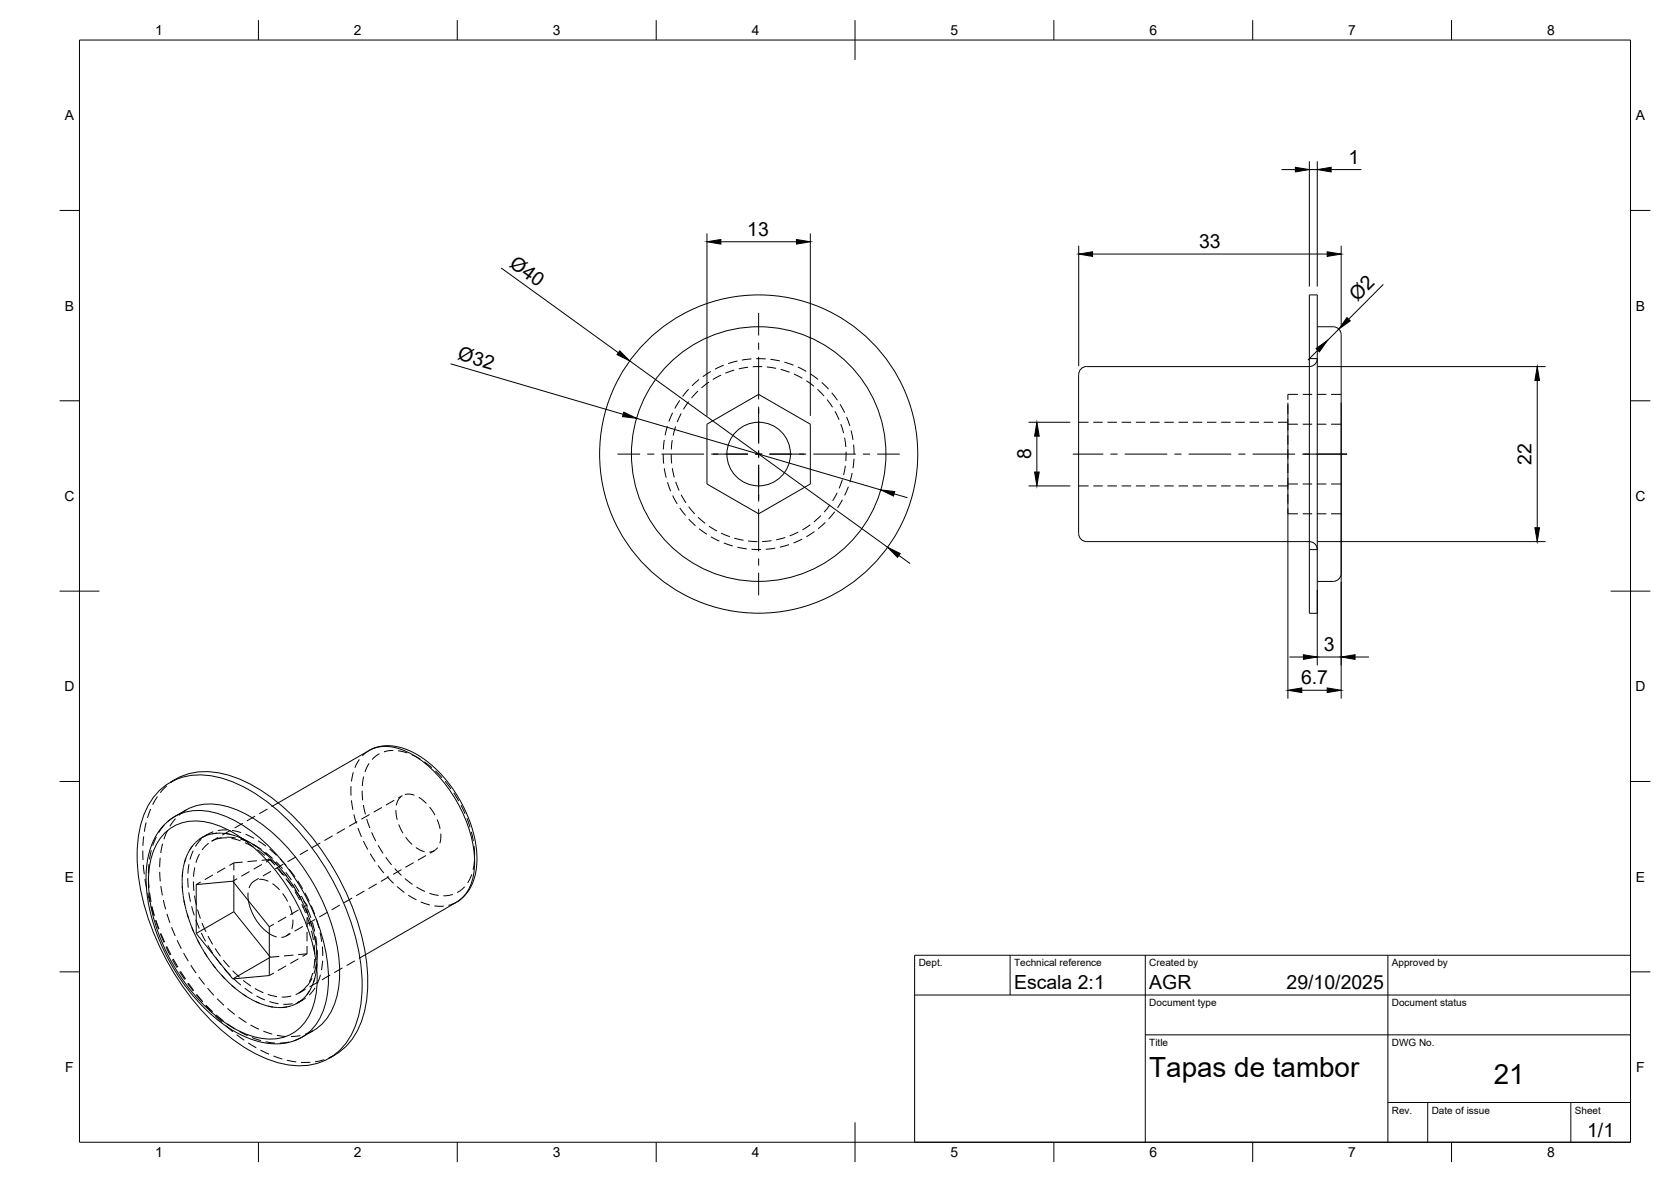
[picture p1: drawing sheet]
<svg xmlns="http://www.w3.org/2000/svg" width="420mm" height="297mm" viewBox="0 0 420 297" stroke-linecap="round" stroke-linejoin="round" font-family="sans-serif">
<!-- layer: Visible -->
<g fill="none" stroke="#000" stroke-width=".25">
<path d="M329.2 74.1h2v80h-2zM271.2 94.1v40M273.2 92.1h56M273.2 92.1a2 2 0 0 0-2 2M331.2 82.1h4a2.36 2.36 0 0 1 2 3v59M177.8 106.6l13-7.5 13 7.5v15l-13 7.5-13-7.5zM271.2 134.1a2 2 0 0 0 2 2M273.2 136.1h56M331.2 146.1h4M337.2 144.1a2 2 0 0 1-2 2M40.2 198.6a15 15 0 0 1 14.4-3.3 40.4 40.4 0 0 1 19.2 12.2 65.2 65.2 0 0 1 17 35.5 29.7 29.7 0 0 1-2.4 16.9 14.4 14.4 0 0 1-15.5 7.8 34.3 34.3 0 0 1-17.6-9.2 65.2 65.2 0 0 1-20.6-38.9 29.7 29.7 0 0 1 2.4-16.9l.9-1.5zM42.8 196.6a16.4 16.4 0 0 1 14.9-1.7 44.1 44.1 0 0 1 20.2 14.9 63.8 63.8 0 0 1 14.4 33.7 27.6 27.6 0 0 1-3.4 17.1 14.3 14.3 0 0 1-4.7 4.5"/>
<path d="M41.3 207.2l2.2-1.7a14.9 14.9 0 0 1 12-3.2 31.4 31.4 0 0 1 16.2 10.1 50.9 50.9 0 0 1 13.7 31 18.9 18.9 0 0 1-4.4 13.9 24.7 24.7 0 0 1-5.5 3.6l-3.2 1.1-3.7 .3-3.5-.5-4.5-1.7-4.2-2.5-4.3-3.6-3.5-3.7-3.8-5.1-3.1-5.3-2.1-4.9-1.1-3.1-.9-3.5-.7-4.8-.1-5.5 .8-4.1 1.4-3.6 1.2-1.8zM69.9 201.8l23.2-13.4 1.9-.7 2.1-.3 2.5 .2 2.3 .6 2.3 1.1 2.5 1.5 2.6 2.1 2.2 2.3 1.8 2.2 2.2 3.5 1.8 3.5 1.2 3 .8 3.2 .5 3 .1 2.7-.2 2.5-.5 2.2-1 2.2-1.4 1.9-1.7 1.5-23.2 13.3M49.3 234.6l9.2 11.4M49.3 234.6v-12.3l9.2-.8 9.2 11.4v12.3l-9.2 .8M58.8 229.1l8.9 11.1M58.8 229.1l-9.5 5.5M58.8 221.8v7.3M62.5 226.3a12.8 12.8 0 0 0 5.2 8.3M67.7 240.7l-9.2 5.3M84.1 265.1l-1.4 .9"/>
<circle cx="190.8" cy="114.1" r="40"/>
<circle cx="190.8" cy="114.1" r="8"/>
<circle cx="190.8" cy="114.1" r="32"/>
</g>
<!-- layer: Hidden -->
<g fill="none" stroke="#000" stroke-width=".25">
<path d="M173.1 97.8l-1.5 1.8M175.5 98.3l-1.6 1.7M175.8 95.4l-1.8 1.6M178.2 96l-1.8 1.5M178.7 93.4l-2 1.2M181.3 94.3l-2.1 1.1M182 91.8l-2.2 1M184.6 93l-2.2 .8M185.4 90.7l-2.3 .7M188.1 92.3l-2.3 .4M188.9 90.2l-2.3 .3M190.1 90.1l2.4 .1"/>
<path d="M191.6 92.1l-2.3 .1M192.8 92.2l2.3 .4M193.7 90.3l2.4 .4M196.3 92.8l2.2 .7M197.2 91l2.3 .8M199.6 94l2.1 1M200.6 92.3l2.1 1M202.8 95.7l1.9 1.4M203.8 93.9l1.9 1.4M205.5 97.8l1.7 1.7M206.6 96.1l1.7 1.7M209.1 98.7l1.5 1.9"/>
<path d="M326.3 99.1h-2.5v1.4M327.6 99.1h2.3M329.2 90.1h2a2 2 0 0 1-2 2M331.1 99.1h2.4M334.7 99.1h2.5M166.8 114.1l.1 2.4M167 117.7l.5 2.3M167 110.6l-.2 2.4M167.8 107.1l-.6 2.3M168.8 114.1l.1 2.4M169 117.7l.5 2.3M169 110.6l-.2 2.4"/>
<path d="M169.1 103.7l-.9 2.2M169.9 107.2l-.6 2.3M170.9 100.6l-1.2 2.1M171.3 103.9l-1 2.2M173.2 100.9l-1.3 2M208 100.4l1.3 1.9M209.9 103.4l1.1 2.1M211.2 101.6l1.2 2.1M211.4 106.6l.7 2.2M212.4 110l.3 2.3M212.6 117.1l-.5 2.3M212.7 113.5v2.4"/>
<path d="M212.9 104.8l.8 2.2M214 108.2l.5 2.3M214.3 118.9l-.6 2.3M214.6 111.7l.2 2.4M214.7 115.3l-.2 2.4M271.2 106.1h2.5M274.9 106.1h2.4M278.5 106.1h2.3M282 106.1h2.4M285.6 106.1h2.4M289.2 106.1h2.4M292.8 106.1h2.3"/>
<path d="M296.3 106.1h2.4M299.9 106.1h2.4M303.5 106.1h2.4M307 106.1h2.4M310.6 106.1h2.4M314.2 106.1h2.4M317.8 106.1h2.3M321.3 106.1h2.5M323.8 101.7v2.3M323.8 105.2v3M323.8 109.4v2.3M323.8 112.9v2.4"/>
<path d="M323.8 116.5v2.4M323.8 106.6h2.5M327.6 106.6h2.3M331.1 106.6h2.4M334.7 106.6h2.5M167.8 121.2l.8 2.2M169.1 124.5l1.2 2.1M169.9 121.1l.9 2.2M170.9 127.6l1.5 1.9M171.3 124.3l1.2 2.1M173.2 127.3l1.5 1.8M173.2 130.4l1.7 1.7"/>
<path d="M175.5 130l1.8 1.5M175.8 132.9l1.9 1.4M178.3 132.2l2 1.2M178.8 134.9l2.1 1.1M181.3 134l2.2 .9M182 136.4l2.3 .8M184.6 135.2l2.3 .6M185.4 137.5l2.4 .4M188.1 135.9l2.4 .2M189 138l2.4 .1M194 135.9l-2.4 .2M194.9 137.7l-2.3 .3"/>
<path d="M197.4 135.1l-2.2 .6M198.4 136.9l-2.3 .6M200.7 133.7l-2.1 1M201.7 135.5l-2.2 .9M203.7 131.9l-1.9 1.3M204.8 133.6l-2 1.3M206.4 129.5l-1.7 1.7M207.5 131.3l-1.8 1.6M208.7 126.9l-1.5 1.8M209.9 128.6l-1.6 1.8M210.5 123.8l-1.1 2.1M211.8 120.5l-.8 2.2"/>
<path d="M211.8 125.6l-1.2 2M213.3 122.3l-.9 2.2M271.2 122.1h2.5M274.9 122.1h2.4M278.5 122.1h2.3M282 122.1h2.4M285.6 122.1h2.4M289.2 122.1h2.4M292.8 122.1h2.3M296.3 122.1h2.4M299.9 122.1h2.4M303.5 122.1h2.4"/>
<path d="M307 122.1h2.4M310.6 122.1h2.4M314.2 122.1h2.4M317.8 122.1h2.3M321.3 122.1h2.5M323.8 127.7v1.4h2.5M323.8 120.1v2.9M323.8 124.2v2.4M323.8 121.6h2.5M327.6 129.1h2.3M327.6 121.6h2.3M329.2 136.1a2.01 2.01 0 0 1 2 2h-2"/>
<path d="M331.1 129.1h2.4M331.1 121.6h2.4M334.7 129.1h2.5M334.7 121.6h2.5M41.9 197.5l-1.6 1.7M44.2 195.8l-1.3 .9M101.2 199.9l-1 .6M101.8 199.7l.9-.2 1.5 .3M35.9 213.7l.1 2.4M36 217.3l.3 2.4M36.1 210.2l-.2 2.4M36.8 206.7l-.5 2.3"/>
<path d="M37.9 203.3l-.8 2.2M39.6 200.2l-1.2 2M40.2 219.1l.1 2.4M40.3 215.5l-.1 2.4M40.9 212l-.5 2.4M42.1 208.7l-.9 2.2M44.1 205.7l-1.4 1.9M46.1 218l-.3 2.4M46.8 203.5l-1.8 1.4M47.2 214.6l-.8 2.2M47.5 217.2l-.3 2.3M48.6 213.8l-.8 2.2"/>
<path d="M49.2 211.7l-1.5 1.9M50.6 210.9l-1.5 1.8M52.2 209.7l-1.4 .8M52.2 209.9l-2.1 1M53.6 219.9l-2.1 1.2M53.6 209l-2.1 1.1M54.9 210.4l-1.7 1 .4-.2M55.7 209.4l-2.3 .2M56.6 218.1l-2 1.2M56.9 209.5l2.3 .5M57 210.6l-2.3 .2M57.1 208.6l-2.3 .1"/>
<path d="M58 208.7l-2.1 1.2M58.2 210.7l2.3 .6M58.3 208.7l2.3 .5M58.8 216.8l-1.1 .7M58.8 216.8v1.9M58.8 219.9v1.9M60.3 210.5l2.2 1M61 216.6l-2.2 .2M61.1 206.9l-2.1 1.2M61.6 211.8l2.1 1.1M61.7 209.6l2.2 1.1M62.7 219l-2 1.2"/>
<path d="M63.5 212.1l1.9 1.4M64.2 205.1l-2.1 1.2M64.6 216.3l-2.4 .2M64.7 213.5l1.9 1.5M64.9 211.3l1.9 1.3M65.8 217.2l-2 1.2M66.4 214.2l1.7 1.6M67.2 203.3l-2 1.2M67.5 215.8l1.7 1.6M67.8 213.4l1.8 1.6M68 216l-1.1 .6M68 216l.9 1.1"/>
<path d="M68 216l-2.2 .2M68.2 219l-2.1 1.1M69 216.6l1.6 1.8M69.6 218l1.5 1.9M69.9 201.8l-1.6 .9M70 218.3l1.5 1.8M70.4 215.8l1.6 1.8M71.2 217.2l-2 1.2M71.3 219.3l1.4 1.9M72.7 218.5l1.5 1.9M74.4 215.4l-2.1 1.2M77.4 213.6l-2 1.2"/>
<path d="M80.5 211.8l-2 1.2M83.6 210l-2 1.2M86.7 208.2l-2 1.3M89.8 206.5l-2 1.2M92.9 204.7l-2 1.2M96 202.9l-2 1.2M99.1 201.1l-2.1 1.2M99.5 203.6l.4 2.4M100.2 207.2l1.1 2.2M100.8 200.3l-.8 1-.3 1.1M100.9 218.6l-2.1 1.1M102 210.4l1.6 1.8"/>
<path d="M104 216.8l-2.1 1.2M104.6 213l2.2 1M105.3 200.4l1.9 1.5M107.1 215l-2 1.2M108 202.8l1.4 2.1M109.2 213.8l-1.1 .6M109.9 206l.8 2.3M110 213l-.9 .8-1.1 .4M110.8 209.5l-.2 2.4M36.4 220.9l.5 2.3M37.1 224.4l.6 2.3M38 227.8l.7 2.3"/>
<path d="M39.1 231.2l.9 2.3M40.4 234.6l1 2.1M40.4 222.7l.4 2.3M41.1 226.2l.6 2.3M41.9 237.8l1.1 2.1M42 229.6l.7 2.3M43.1 233l.9 2.2M44.5 236.3l1.1 2.1M45.8 221.5l.1 2.4M46.1 225.1l.4 2.3M46.2 239.5l1.1 2M46.8 228.6l.6 2.2"/>
<path d="M47.2 220.7l.1 2.4M47.5 224.2l.4 2.4M47.8 232l.9 2.2M48.2 227.7l.7 2.3M49.2 235.2l1.1 2.1M49.2 231.1l.9 2.2M50.5 221.6l-1.2 .7M50.6 234.4l1.1 2.1M50.9 238.4l1.2 2M52.3 237.6l1.2 2M59.6 220.8l-1.1 .7M62.4 224.3v2"/>
<path d="M64.1 221.3l-.7 .5-.8 1.4M65.1 220.7l-1.1 .6M65.2 221h.9l1.4 .5M67.7 234.6l1.9 .9M68.5 222.1l1.8 1.5M68.9 232.2l-1.2 .7M71.1 224.5l1.2 2.1M71.9 220.8l1.4 1.8M71.9 230.4l-2 1.3M72.2 221.1l1.4 2M72.8 234.5l-.9 .8-1.1 .3M72.8 227.6l.7 2.3"/>
<path d="M73 234.6l-1 .6M73.4 222.2l1.3 2M73.6 231.1l-.2 2.4M74.1 223.6l1.5 1.8M74.2 224.1l1.2 2.1M74.8 221.3l1.3 2.1M75 228.7l-2 1.2M75.3 225.2l1 2.1M75.9 227.2l.9 2.2M76.2 232.8l-2.1 1.2M76.3 226.4l.9 1M76.7 224.4l1 2.1"/>
<path d="M76.8 228.4l.9 2.2M77.2 239.7l-1.1 .7M77.2 239.7l-2.2 .2M77.2 227.4l-1.1 .7M77.2 227.4v2M77.2 230.6v2.4M77.2 234.2v2.3M77.2 237.7v2M77.3 230.5l.7 2.3M78.1 231.7l.7 2.3M78.3 227.6l.8 2.2M78.3 233.9l.5 2.3"/>
<path d="M79 237.4l.1 2.4M79.1 235.2l.4 2.3M79.2 231l-2 1.2M79.5 230.9l.7 2.3M79.6 238.7l.1 2.4M80.5 234.3l.4 2.4M81 237.9l.2 2.3M82.3 229.2l-2 1.2M85.4 227.5l-2 1.1M88.5 225.7l-2 1.2M91.6 223.9l-2 1.2M91.9 239.9l-1.7 1"/>
<path d="M94.7 222.1l-2 1.2M97.8 220.3l-2 1.2M43.6 241l1.1 2M45.4 244.1l1.3 1.9M47.3 247l1.4 2M48 242.6l1.3 1.9M49.4 249.9l1.5 1.9M50 245.5l1.4 1.9M51.7 252.7l1.6 1.7M52.2 248.3l1.6 1.8M52.8 241.4l1.4 1.9M54.2 255.3l1.7 1.6"/>
<path d="M54.2 240.6l1.4 1.9M54.6 251l1.7 1.6M54.9 244.2l1.7 1.8M56.4 243.4l1.6 1.8M56.7 257.8l1.9 1.5M57.2 253.4l1.8 1.5M57.4 246.8l1.8 1.6M58.8 246l1.8 1.6M60 255.6l2 1.4M60.1 249.1l1.9 1.4M61.5 248.3l2 1.4M63 257.6l2.1 1"/>
<path d="M63.1 251.1l2.1 1M64.5 250.3l2.1 1M66.2 259.1l2.3 .8M66.3 252.5l2.3 .6M67.7 240.2l.3 .3M67.7 251.7l2.3 .6M68 240.5l-.3 .2M68.9 244.5l-1.2 .7M70.2 240.4l-2.2 .1M71.9 242.7l-2 1.2M72.2 253l-2.4 .2M73.6 252.2l-2.4 .2"/>
<path d="M73.8 240l-2.4 .2M75 240.9l-2 1.2M75.4 251.6l-2.1 1.1M76.2 251.3l-1.5 .8M76.8 250.8l-2.1 1.1M77.2 247.7l-.8 .9-1.2 .9 1.6-.9M77.8 249l-1.5 1.9M78.6 244.5l-.8 2.2M78.7 259l-2 .9M79.1 241l-.2 2.4M79.2 245.8l-.8 2.2M79.2 248.2l-1.5 1.9"/>
<path d="M79.7 242.2l-.3 2.4M79.9 246.8l-2 1.2M80.6 244.9l-.8 2.3M81.1 241.4l-.3 2.4M83 245l-2 1.2M86.1 243.2l-2 1.2M89.2 241.5l-2.1 1.1M59.5 260l1.9 1.4M62.4 262.1l2 1.2M65.5 263.9l2.1 1M68.7 265.4l2.3 .7M69.6 260.2l2.4 .3"/>
<path d="M72.1 266.4l2.4 .5M75.5 260.2l-2.3 .3M78 267h-2.3M81.6 266.3l-2.4 .5M84.1 265.1l-1.4 .8"/>
</g>
<!-- layer: Visible Narrow -->
<path d="M92.8 188.6a10.6 10.6 0 0 1 10.3 .7 34.3 34.3 0 0 1 15.9 23.1 16.6 16.6 0 0 1-1.6 11.8l-1.6 1.8-1 .7M41.8 209a11.7 11.7 0 0 1 11.4-2.1 34.5 34.5 0 0 1 17.4 13.5 46 46 0 0 1 9.2 25.5 16.3 16.3 0 0 1-4.6 12.6 11.7 11.7 0 0 1-11.3 2 34.5 34.5 0 0 1-17.4-13.5 46 46 0 0 1-9.2-25.5 16.3 16.3 0 0 1 4.5-12.5zM44 205.2a13.9 13.9 0 0 1 11.9-.4 40.7 40.7 0 0 1 18.8 16.7 46.4 46.4 0 0 1 7.9 25.4 16.8 16.8 0 0 1-5.5 13l-1.2 .8" fill="none" stroke="#000" stroke-width=".25"/>
<!-- layer: Hidden Narrow -->
<g fill="none" stroke="#000" stroke-width=".25">
<path d="M88.3 197.6v2.3M88.8 194.1l-.4 2.3M90.4 190.8l-1.2 2.1M91.1 198.7l.1 2.4M91.4 195.1l-.3 2.4M92.8 188.6l-1.7 1.3M92.8 191.8l-1 2.2M95.4 189.4l-1.8 1.5M98.9 188.6l-2.4 .3M100.1 188.7l2.3 .5M103.5 189.7l2.2 1.1M106.7 191.4l1.9 1.5"/>
<path d="M109.5 193.7l1.6 1.7M111.9 196.3l1.5 2M114.1 199.2l1.2 2.1M37.4 217.2l-.1 2.3M38.1 213.7l-.5 2.3M39.3 210.3l-.9 2.2M41.3 207.4l-1.4 1.9M44 205.2l-1.9 1.3M45.9 219.1l-.1 2.4M46.7 215.7l-.6 2.3M48.4 212.6l-1.2 2M49 218l-.3 2.3"/>
<path d="M50.2 214.6l-.9 2.2M51.1 210.3l-1.9 1.4M52.5 211.9l-1.7 1.7M54.6 209.4l-2.4 .4M55.7 210.5l-2.2 .8M55.8 209.4l2.3 .3M56.9 210.4l2.4 .2M59.2 210.1l2.2 .9M60.5 210.9l2.2 .8M62.5 211.5l2 1.3M63.8 212.2l2 1.3M65.4 213.5l1.9 1.5"/>
<path d="M66.7 214.2l1.9 1.5M68.2 215.8l1.6 1.7M69.4 216.6l1.7 1.7M70.6 218.4l1.5 1.8M71.8 219.2l1.5 1.9M88.4 201.1l.3 2.4M89 204.7l.6 2.3M90 208.1l.9 2.2M91.4 211.4l1.1 2.1M91.4 202.3l.5 2.3M92.2 205.8l.8 2.3M93.1 214.5l1.2 2"/>
<path d="M93.5 209.2l1 2.2M95 217.5l1.5 1.9M95.1 212.4l1.2 2M97 215.4l1.5 1.9M99.3 218.3l1.6 1.7M115.9 202.3l1 2.2M117.4 205.6l.8 2.3M118.5 209l.5 2.4M118.6 219.7l-1 2.2M119.2 212.6l.1 2.4M119.3 216.2l-.3 2.4M37.3 220.7l.2 2.4"/>
<path d="M37.6 224.3l.4 2.3M38.2 227.8l.6 2.3M39.2 231.3l.7 2.2M40.3 234.6l.9 2.2M41.7 237.9l1.1 2.2M45.8 222.7l.3 2.4M46.2 226.2l.6 2.3M47.1 229.7l.7 2.3M48.2 233.1l1 2.1M48.6 221.5l.1 2.4M48.9 225.1l.5 2.3M49.7 228.6l.7 2.3"/>
<path d="M49.7 236.3l1.1 2.1M50.8 232l1 2.2M51.5 239.4l1.3 2M52.3 235.2l1.1 2.1M54.1 238.3l1.3 2M72.8 221.2l1.3 2M74 222.1l1.2 2M74.7 224.2l1.1 2.1M75.8 225.2l1.1 2.1M76.3 227.4l1 2.1M77.3 228.4l.9 2.2M77.7 230.6l.8 2.3"/>
<path d="M78.5 231.8l.6 2.3M78.8 234l.5 2.4M79.4 235.3l.3 2.3M79.5 237.5l.2 2.4M79.7 238.8v2.4M97.3 220.3l1.7 1.7M99.8 222.8l1.9 1.5M101.8 220.8l1.9 1.5M102.7 225l2 1.2M104.7 222.9l2.1 1.1M105.8 226.7l2.3 .7M108 224.5l2.3 .5"/>
<path d="M109.2 227.7h2.4M113.9 224.8l-2.4 .3M114.8 226.7l-2 .8M116.8 222.8l-1.8 1.5M43.3 241.1l1.2 2.1M45.1 244.2l1.4 2M47.2 247.1l1.4 1.9M49.4 249.9l1.5 1.8M51.8 252.6l1.7 1.7M53.5 242.3l1.4 1.9M54.4 255l1.8 1.6M55.7 245.1l1.7 1.7"/>
<path d="M56.2 241.2l1.5 1.9M57.1 257.3l2 1.3M58.3 247.6l1.8 1.5M58.5 244l1.7 1.6M60.2 259.2l2.1 1.1M61 249.8l2.1 1.3M61.2 246.4l1.9 1.4M64.1 248.4l2.1 1.1M64.1 251.6l2.2 .9M67.3 249.9l2.4 .6M67.5 252.8l2.3 .4M73.2 250.3l-2.4 .3"/>
<path d="M73.3 252.7l-2.3 .5M76.3 250.9l-1.9 1.4M76.4 248.7l-2.1 1.2M78.4 248l-1.3 2M78.5 245.8l-1.3 2M79.4 244.6l-.6 2.3M79.5 242.4l-.6 2.3M79.7 241.1l-.1 2.3M63.4 260.7l2.2 .8M66.8 261.8l2.3 .3M72.7 261.9l-2.4 .2M75.9 260.7l-2 .9"/>
</g>
<!-- layer: BORDER -->
<g fill="none" stroke="#000" stroke-width=".25">
<path d="M20 10.1h390v276.9h-390zM65 5.1v5M115 5.1v5M165 5.1v5M215 5.1v10M265 5.1v5M315 5.1v5M365 5.1v5M15 52.9h5M410 52.9h5M15 100.7h5M410 100.7h5"/>
<path d="M15 148.6h10M405 148.6h10M15 196.4h5M410 196.4h5M15 244.2h5M410 244.2h5M65 287v5M115 287v5M165 287v5M215 282.1v9.9M265 287v5M315 287v5"/>
<path d="M365 287v5"/>
</g>
<!-- layer: TITLEBLOCK -->
<path d="M230 240.1h180v46.9h-180zM230 250h180M254 240.1v9.9M288 240.1v46.9M349 240.1v46.9M288 260.1h122M349 277.1h61M359 277.1v9.9M395 277.1v9.9" fill="none" stroke="#000" stroke-width=".25"/>
<!-- layer: Smart Centers -->
<g fill="none" stroke="#000" stroke-width=".25">
<path d="M190.8 78.6v5.7M190.8 86.1v1.8M190.8 89.7v10.7M155.3 114.1h5.7M162.7 114.1h1.8M166.3 114.1h10.7M178.8 114.1h9.3M189.9 114.1h1.7M190.8 102.2v9.2M190.8 113.2v1.8M190.8 116.8v9.3M193.4 114.1h9.3"/>
<path d="M204.5 114.1h10.7M217 114.1h1.8M220.6 114.1h5.7M269.7 114.1h7.7M279.2 114.1h1.8M282.8 114.1h10.7M295.3 114.1h1.8M298.9 114.1h10.7M311.4 114.1h1.7M314.9 114.1h10.7M327.4 114.1h11.3M190.8 127.9v10.7"/>
<path d="M190.8 140.3v1.8M190.8 143.9v5.7"/>
</g>
<!-- layer: FD_Dimensions -->
<g fill="none" stroke="#000" stroke-width=".25">
<path d="M177.8 58.7v45.8M203.8 58.7v45.8M322.2 42.6h3.5M329.2 40.5v31.5M329.2 42.6h2M331.2 40.5v31.5M334.7 42.6h7.6M126 67.3l29.5 21.4M181.3 60.8h19M271.2 61.8v30.2M274.7 63.8h59M337.2 61.8v20.2"/>
<path d="M347.8 71.5l-8.7 8.7M113.3 91.4l43.4 12.7M158.3 90.7l64.9 46.8M331.3 92.1h57.3M331.3 88l-2.4 2.5M336.6 82.7l-2.8 2.8M386.5 95.6v37M160 105.1l61.5 18M258.6 106.1h10.5M260.7 109.6v9M323.8 101.2v74.4M337.2 101.2v74.4"/>
<path d="M224.8 124.1l3.4 1M226 139.6l2.9 2M258.6 122.1h10.5M331.3 136.1h57.3M331.2 148.2v19M324.2 165.1h3.5M327.3 173.5h6.4M331.2 165.1h6M340.7 165.1h3.5"/>
</g>
<g fill="#000" stroke="#000" stroke-width=".25">
<path d="M325.7 42l3.5 .6-3.5 .6zM331.2 42.6l3.5-.6v1.2zM177.8 60.8l3.5-.6v1.1zM200.3 60.2l3.5 .6-3.5 .5zM271.2 63.8l3.5-.5v1.1zM333.7 63.3l3.5 .5-3.5 .6zM338.7 79.8l.8 .8-2.9 2.1zM155.8 88.2l2.5 2.5-3.1-1.6zM330.9 87.6l2.9-2.1-2.1 2.9zM386.5 92.1l.6 3.5h-1.2zM156.8 103.6l3.2 1.5-3.5-.4zM260.7 106.1l.6 3.5h-1.2z"/>
<path d="M260.1 118.6h1.2l-.6 3.5zM221.5 123.1l3.5 .4-.3 1.2zM223.2 137.5l3.2 1.6-.7 1zM385.9 132.6h1.2l-.6 3.5zM323.8 173.5l3.5-.6v1.1zM327.7 164.5l3.5 .6-3.5 .6zM333.7 172.9l3.5 .6-3.5 .5zM337.2 165.1l3.5-.6v1.2z"/>
</g>
<g font-size="7">
<text x="289" y="270.6">Tapas de tambor</text>
<text x="375.6" y="272.3">21</text>
</g>
<g font-size="4.9">
<text x="339.1" y="41.2">1</text>
<text x="187.9" y="59.3">13</text>
<text x="301.5" y="62.4">33</text>
<text x="127.9" y="66.8" transform="rotate(36 127.9 66.8)">Ø40</text>
<text x="341.3" y="75.8" transform="rotate(-45 341.3 75.8)">Ø2</text>
<text x="114.9" y="90.3" transform="rotate(16 114.9 90.3)">Ø32</text>
<text x="259.3" y="115.5" transform="rotate(-90 259.3 115.5)">8</text>
<text x="385.1" y="116.8" transform="rotate(-90 385.1 116.8)">22</text>
<text x="332.9" y="163.6">3</text>
<text x="327.1" y="172">6.7</text>
<text x="255" y="248.5">Escala 2:1</text>
<text x="289" y="248.5">AGR</text>
<text x="323.5" y="248.5">29/10/2025</text>
<text x="399.1" y="285.7">1/1</text>
</g>
<g font-size="3.5">
<text x="39" y="8.8">1</text>
<text x="89" y="8.8">2</text>
<text x="139" y="8.8">3</text>
<text x="189" y="8.8">4</text>
<text x="239" y="8.8">5</text>
<text x="289" y="8.8">6</text>
<text x="339" y="8.8">7</text>
<text x="389" y="8.8">8</text>
<text x="16.3" y="30.2">A</text>
<text x="411.3" y="30.2">A</text>
<text x="16.3" y="78">B</text>
<text x="411.3" y="78">B</text>
<text x="16.2" y="125.9">C</text>
<text x="411.2" y="125.9">C</text>
<text x="16.2" y="173.7">D</text>
<text x="411.2" y="173.7">D</text>
<text x="16.3" y="221.6">E</text>
<text x="411.3" y="221.6">E</text>
<text x="16.4" y="269.4">F</text>
<text x="411.4" y="269.4">F</text>
<text x="39" y="290.8">1</text>
<text x="89" y="290.8">2</text>
<text x="139" y="290.8">3</text>
<text x="189" y="290.8">4</text>
<text x="239" y="290.8">5</text>
<text x="289" y="290.8">6</text>
<text x="339" y="290.8">7</text>
<text x="389" y="290.8">8</text>
</g>
<g font-size="2.5">
<text x="231" y="242.9">Dept.</text>
<text x="255" y="242.9">Technical reference</text>
<text x="289" y="242.9">Created by</text>
<text x="350" y="242.9">Approved by</text>
<text x="289" y="252.8">Document type</text>
<text x="350" y="252.8">Document status</text>
<text x="289" y="262.9">Title</text>
<text x="350" y="262.9">DWG No.</text>
<text x="350" y="279.9">Rev.</text>
<text x="360" y="279.9">Date of issue</text>
<text x="396" y="279.9">Sheet</text>
</g>
</svg>
